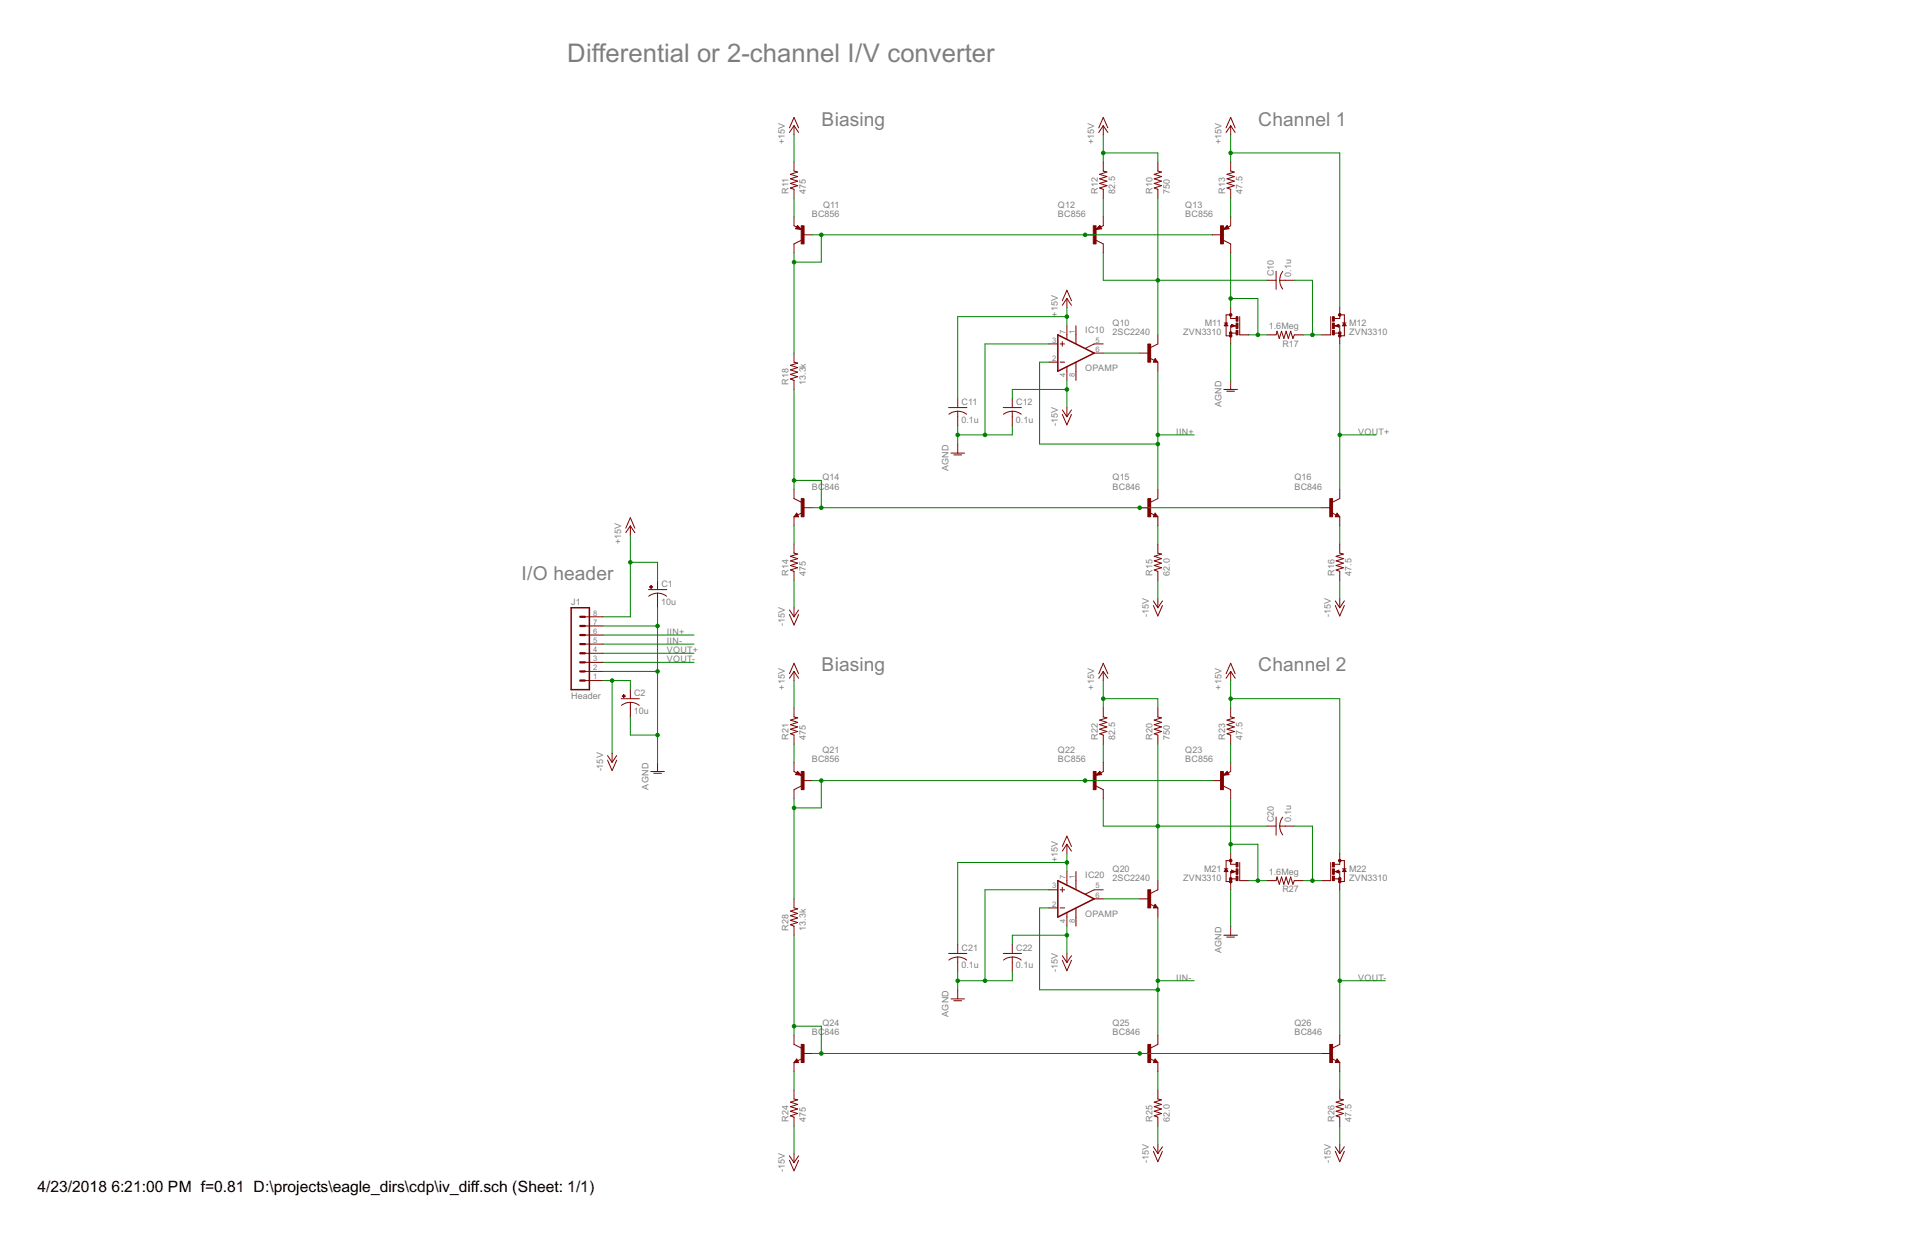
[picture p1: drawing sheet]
<svg xmlns="http://www.w3.org/2000/svg" width="432mm" height="279mm" viewBox="0 0 432 279" stroke-linecap="round" stroke-linejoin="round" font-family="sans-serif">
<g fill="#800000" stroke="#800000" stroke-width=".23">
<path d="M247.8 77.9h2z"/>
<path d="M243.6 73.8v2z"/>
<path d="M237.5 82h2z"/>
<path d="M237.5 77.9h2z"/>
<path d="M247.8 79.9h2z"/>
<path d="M243.6 84.1v2z"/>
<path d="M240.5 77.4v1z"/>
<path d="M240 77.9h1.1z"/>
<path d="M240 82h1.1z"/>
<path d="M241.6 75.8v1z"/>
<path d="M243.6 75.8v2z"/>
<path d="M243.6 82.1v2z"/>
<path d="M241.6 83.1v1z"/>
<path d="M245.8 78.9l2-1z"/>
<path d="M241.6 73.8v2z"/>
<path d="M241.6 84.1v2z"/>
<path d="M148.9 172.6v2.1z"/>
<path d="M147.3 174.7h3.1z"/>
<path d="M148 175.1h1.8z"/>
<path d="M142.7 119.1v2z"/>
<path d="M142.7 119.1l1 1.5z"/>
<path d="M142.7 119.1l-1 1.5z"/>
<path d="M142.7 117.2l1 2.4z"/>
<path d="M142.7 117.2l-1 2.4z"/>
<path d="M138.6 170.6v2z"/>
<path d="M137.6 171.1l1 1.5z"/>
<path d="M139.6 171.1l-1 1.5z"/>
<path d="M137.6 172.1l1 2.4z"/>
<path d="M139.6 172.1l-1 2.4z"/>
<path d="M146.8 133.5h4.2z"/>
<path d="M148.9 134.3v1.3z"/>
<path d="M148.9 131.4v2.1z"/>
<path d="M148.9 135.6v2z"/>
<path d="M140.7 158.2h4.1z"/>
<path d="M142.7 159v1.3z"/>
<path d="M142.7 156.1v2.1z"/>
<path d="M142.7 160.3v2z"/>
<path d="M214.8 92.3h4.1z"/>
<path d="M216.9 93.1v1.3z"/>
<path d="M216.9 90.2v2.1z"/>
<path d="M216.9 94.4v2z"/>
<path d="M227.2 92.3h4.1z"/>
<path d="M229.2 93.1v1.3z"/>
<path d="M229.2 90.2v2.1z"/>
<path d="M229.2 94.4v2z"/>
<path d="M299.3 75.8h2z"/>
<path d="M303.4 69.6v2.1z"/>
<path d="M303.4 75.8v2.1z"/>
<path d="M302.3 73.8l.8-.4z"/>
<path d="M303.1 73.4v.7z"/>
<path d="M302.3 73.8l.8 .3z"/>
<path d="M302.3 73.8h.2z"/>
<path d="M302.6 73.8h.8z"/>
<path d="M303.4 73.8v1.6z"/>
<path d="M303.4 75.4v.6z"/>
<path d="M302.1 73.8h.2z"/>
<path d="M301.3 71.7v4.1z"/>
<path d="M303.4 71.3h1z"/>
<path d="M304.4 71.3v1.8z"/>
<path d="M304.4 73.1v.2z"/>
<path d="M304.4 73.3v2.7z"/>
<path d="M303.4 76h1z"/>
<path d="M304 73.8h.8z"/>
<path d="M304.4 73.1l-.4 .7z"/>
<path d="M304.4 73.1l.4 .7z"/>
<path d="M304 73.1h.8z"/>
<path d="M302.1 72.1h1.3z"/>
<path d="M303.4 71.7v.4z"/>
<path d="M302.1 75.4h1.3z"/>
<path d="M302.5 73.8l.6 .2z"/>
<path d="M303.1 73.6v.4z"/>
<path d="M302.6 73.8l.5-.2z"/>
<path d="M304.4 73.3l-.2 .4z"/>
<path d="M304.2 73.7h.4z"/>
<path d="M304.4 73.3l.2 .4z"/>
<path d="M258.1 115h2z"/>
<path d="M262.2 117v2.1z"/>
<path d="M262.2 110.8v2.1z"/>
<path d="M260.5 113.7l1.7-.8z"/>
<path d="M261.6 116.2l.6 .8z"/>
<path d="M261.2 117h1z"/>
<path d="M261.6 116.2l-.4 .8z"/>
<path d="M260.4 116.1l1 .5z"/>
<path d="M261.3 116.9h.7z"/>
<path d="M261.6 116.4l.4 .5z"/>
<path d="M261.6 116.4l-.3 .4z"/>
<path d="M261.3 116.8h.4z"/>
<path d="M261.6 116.6l.1 .2z"/>
<path d="M245.7 53.2h2.1z"/>
<path d="M249.8 49v2.1z"/>
<path d="M249.8 55.2v2.1z"/>
<path d="M249 51.1l.4 .7z"/>
<path d="M249 51.1l-.8 .9z"/>
<path d="M248.2 52l1.2-.2z"/>
<path d="M249.2 51.4l.6-.3z"/>
<path d="M248.2 54.4l1.6 .8z"/>
<path d="M249 51.2l.3 .5z"/>
<path d="M249 51.2l-.6 .6z"/>
<path d="M248.4 51.8l.8-.1z"/>
<path d="M249 51.4l.2 .3z"/>
<path d="M248.7 51.6l.3-.2z"/>
<path d="M248.7 51.6h.3z"/>
<path d="M262.2 36.7v2z"/>
<path d="M262.2 42.9v2z"/>
<path d="M261.3 42.6l.9 .3z"/>
<path d="M261.3 42.6l1.7-.6z"/>
<path d="M261.3 41.5l1.7 .5z"/>
<path d="M261.3 41.5l1.7-.5z"/>
<path d="M261.3 40.5l1.7 .5z"/>
<path d="M261.3 40.5l1.7-.5z"/>
<path d="M261.3 39.5l1.7 .5z"/>
<path d="M261.3 39.5l1.7-.6z"/>
<path d="M262.2 38.7l.8 .2z"/>
<path d="M288.9 61.4v4.1z"/>
<path d="M289.8 63.5h1.2z"/>
<path d="M286.9 63.5h2z"/>
<path d="M291 63.5h2.1z"/>
<path d="M249.8 36.7v2z"/>
<path d="M249.8 42.9v2z"/>
<path d="M249 42.6l.8 .3z"/>
<path d="M249 42.6l1.6-.6z"/>
<path d="M249 41.5l1.6 .5z"/>
<path d="M249 41.5l1.6-.5z"/>
<path d="M249 40.5l1.6 .5z"/>
<path d="M249 40.5l1.6-.5z"/>
<path d="M249 39.5l1.6 .5z"/>
<path d="M249 39.5l1.6-.6z"/>
<path d="M249.8 38.7l.8 .2z"/>
<path d="M262.2 123.2v2z"/>
<path d="M262.2 129.4v2z"/>
<path d="M261.3 129.1l.9 .3z"/>
<path d="M261.3 129.1l1.7-.6z"/>
<path d="M261.3 128l1.7 .5z"/>
<path d="M261.3 128l1.7-.5z"/>
<path d="M261.3 127l1.7 .5z"/>
<path d="M261.3 127l1.7-.5z"/>
<path d="M261.3 126l1.7 .5z"/>
<path d="M261.3 126l1.7-.5z"/>
<path d="M262.2 125.2l.8 .3z"/>
<path d="M280.7 75.8h2.1z"/>
<path d="M278.7 69.6v2.1z"/>
<path d="M278.7 75.8v2.1z"/>
<path d="M278.8 73.4l.9 .4z"/>
<path d="M278.8 73.4v.7z"/>
<path d="M278.8 74.1l.9-.3z"/>
<path d="M279.5 73.8h.2z"/>
<path d="M278.7 73.8h.7z"/>
<path d="M278.7 73.8v1.6z"/>
<path d="M278.7 75.4v.6z"/>
<path d="M279.7 73.8h.2z"/>
<path d="M280.7 71.7v4.1z"/>
<path d="M277.6 71.3h1.1z"/>
<path d="M277.6 71.3v1.8z"/>
<path d="M277.6 73.1v.2z"/>
<path d="M277.6 73.3v2.7z"/>
<path d="M277.6 76h1.1z"/>
<path d="M277.2 73.8h.8z"/>
<path d="M277.6 73.1l.4 .7z"/>
<path d="M277.6 73.1l-.4 .7z"/>
<path d="M277.2 73.1h.8z"/>
<path d="M278.7 72.1h1.2z"/>
<path d="M278.7 71.7v.4z"/>
<path d="M278.7 75.4h1.2z"/>
<path d="M279 74l.5-.2z"/>
<path d="M279 73.6v.4z"/>
<path d="M279 73.6l.4 .2z"/>
<path d="M277.6 73.3l.2 .4z"/>
<path d="M277.4 73.7h.4z"/>
<path d="M277.6 73.3l-.2 .4z"/>
<path d="M286.9 75.8h2z"/>
<path d="M293.1 75.8h2z"/>
<path d="M293.1 75.8l-.3 .8z"/>
<path d="M292.2 75l.6 1.6z"/>
<path d="M292.2 75l-.5 1.6z"/>
<path d="M291.2 75l.5 1.6z"/>
<path d="M291.2 75l-.5 1.6z"/>
<path d="M290.2 75l.5 1.6z"/>
<path d="M290.2 75l-.5 1.6z"/>
<path d="M289.2 75l.5 1.6z"/>
<path d="M289.2 75l-.3 .8z"/>
<path d="M216.9 100.5v2.1z"/>
<path d="M215.3 102.6h3.1z"/>
<path d="M216 103h1.7z"/>
<path d="M181.8 53.2h2.1z"/>
<path d="M179.8 49v2.1z"/>
<path d="M179.8 55.2v2.1z"/>
<path d="M180.6 51.1l-.5 .7z"/>
<path d="M180.6 51.1l.8 .9z"/>
<path d="M180.1 51.8l1.3 .2z"/>
<path d="M179.8 51.1l.6 .3z"/>
<path d="M179.8 55.2l1.6-.8z"/>
<path d="M180.6 51.2l-.3 .5z"/>
<path d="M180.6 51.2l.6 .6z"/>
<path d="M180.4 51.7l.8 .1z"/>
<path d="M180.6 51.4l-.2 .3z"/>
<path d="M180.6 51.4l.3 .2z"/>
<path d="M180.6 51.6h.3z"/>
<path d="M179.8 36.7v2z"/>
<path d="M179.8 42.9v2z"/>
<path d="M179 42.6l.8 .3z"/>
<path d="M179 42.6l1.6-.6z"/>
<path d="M179 41.5l1.6 .5z"/>
<path d="M179 41.5l1.6-.5z"/>
<path d="M179 40.5l1.6 .5z"/>
<path d="M179 40.5l1.6-.5z"/>
<path d="M179 39.5l1.6 .5z"/>
<path d="M179 39.5l1.6-.6z"/>
<path d="M179.8 38.7l.8 .2z"/>
<path d="M181.8 115h2.1z"/>
<path d="M179.8 117v2.1z"/>
<path d="M179.8 110.8v2.1z"/>
<path d="M179.8 112.9l1.6 .8z"/>
<path d="M180.4 116.2l-.6 .8z"/>
<path d="M179.8 117h1z"/>
<path d="M180.4 116.2l.4 .8z"/>
<path d="M180.6 116.6l1-.5z"/>
<path d="M180 116.9h.6z"/>
<path d="M180.4 116.4l-.4 .5z"/>
<path d="M180.4 116.4l.2 .4z"/>
<path d="M180.3 116.8h.3z"/>
<path d="M180.4 116.6l-.1 .2z"/>
<path d="M179.8 123.2v2z"/>
<path d="M179.8 129.4v2z"/>
<path d="M179 129.1l.8 .3z"/>
<path d="M179 129.1l1.6-.6z"/>
<path d="M179 128l1.6 .5z"/>
<path d="M179 128l1.6-.5z"/>
<path d="M179 127l1.6 .5z"/>
<path d="M179 127l1.6-.5z"/>
<path d="M179 126l1.6 .5z"/>
<path d="M179 126l1.6-.5z"/>
<path d="M179.8 125.2l.8 .3z"/>
<path d="M179.8 28.4v2.1z"/>
<path d="M179.8 28.4l1 1.6z"/>
<path d="M179.8 28.4l-1 1.6z"/>
<path d="M179.8 26.6l1 2.4z"/>
<path d="M179.8 26.6l-1 2.4z"/>
<path d="M179.8 137.6v2.1z"/>
<path d="M178.8 138.1l1 1.6z"/>
<path d="M180.8 138.1l-1 1.6z"/>
<path d="M178.8 139.1l1 2.4z"/>
<path d="M180.8 139.1l-1 2.4z"/>
<path d="M179.8 79.9v2.1z"/>
<path d="M179.8 86.1v2.1z"/>
<path d="M179 85.8l.8 .3z"/>
<path d="M179 85.8l1.6-.5z"/>
<path d="M179 84.8l1.6 .5z"/>
<path d="M179 84.8l1.6-.5z"/>
<path d="M179 83.8l1.6 .5z"/>
<path d="M179 83.8l1.6-.6z"/>
<path d="M179 82.7l1.6 .5z"/>
<path d="M179 82.7l1.6-.5z"/>
<path d="M179.8 82l.8 .2z"/>
<path d="M249.8 28.4v2.1z"/>
<path d="M249.8 28.4l1 1.6z"/>
<path d="M249.8 28.4l-1 1.6z"/>
<path d="M249.8 26.6l1 2.4z"/>
<path d="M249.8 26.6l-1 2.4z"/>
<path d="M262.2 135.6v2z"/>
<path d="M261.2 136.1l1 1.5z"/>
<path d="M263.2 136.1l-1 1.5z"/>
<path d="M261.2 137.1l1 2.4z"/>
<path d="M263.2 137.1l-1 2.4z"/>
<path d="M241.6 67.6v2z"/>
<path d="M241.6 67.6l1 1.5z"/>
<path d="M241.6 67.6l-1.1 1.5z"/>
<path d="M241.6 65.7l1 2.4z"/>
<path d="M241.6 65.7l-1.1 2.4z"/>
<path d="M241.6 92.3v2.1z"/>
<path d="M240.5 92.8l1.1 1.6z"/>
<path d="M242.6 92.8l-1 1.6z"/>
<path d="M240.5 93.8l1.1 2.4z"/>
<path d="M242.6 93.8l-1 2.4z"/>
<path d="M274.5 53.2h2.1z"/>
<path d="M278.7 49v2.1z"/>
<path d="M278.7 55.2v2.1z"/>
<path d="M277.9 51.1l.4 .7z"/>
<path d="M277.9 51.1l-.9 .9z"/>
<path d="M277 52l1.3-.2z"/>
<path d="M278.1 51.4l.6-.3z"/>
<path d="M277 54.4l1.7 .8z"/>
<path d="M277.8 51.2l.3 .5z"/>
<path d="M277.2 51.8l.6-.6z"/>
<path d="M277.2 51.8l.8-.1z"/>
<path d="M277.8 51.4l.2 .3z"/>
<path d="M277.5 51.6l.3-.2z"/>
<path d="M277.5 51.6h.3z"/>
<path d="M278.7 36.7v2z"/>
<path d="M278.7 42.9v2z"/>
<path d="M277.8 42.6l.9 .3z"/>
<path d="M277.8 42.6l1.7-.6z"/>
<path d="M277.8 41.5l1.7 .5z"/>
<path d="M277.8 41.5l1.7-.5z"/>
<path d="M277.8 40.5l1.7 .5z"/>
<path d="M277.8 40.5l1.7-.5z"/>
<path d="M277.8 39.5l1.7 .5z"/>
<path d="M277.8 39.5l1.7-.6z"/>
<path d="M278.7 38.7l.8 .2z"/>
<path d="M278.7 28.4v2.1z"/>
<path d="M278.7 28.4l1 1.6z"/>
<path d="M278.7 28.4l-1.1 1.6z"/>
<path d="M278.7 26.6l1 2.4z"/>
<path d="M278.7 26.6l-1.1 2.4z"/>
<path d="M299.3 115h2z"/>
<path d="M303.4 117v2.1z"/>
<path d="M303.4 110.8v2.1z"/>
<path d="M301.7 113.7l1.7-.8z"/>
<path d="M302.7 116.2l.7 .8z"/>
<path d="M302.3 117h1.1z"/>
<path d="M302.7 116.2l-.4 .8z"/>
<path d="M301.6 116.1l1 .5z"/>
<path d="M302.5 116.9h.6z"/>
<path d="M302.7 116.4l.4 .5z"/>
<path d="M302.7 116.4l-.2 .4z"/>
<path d="M302.5 116.8h.4z"/>
<path d="M302.7 116.6l.2 .2z"/>
<path d="M303.4 123.2v2z"/>
<path d="M303.4 129.4v2z"/>
<path d="M302.5 129.1l.9 .3z"/>
<path d="M302.5 129.1l1.7-.6z"/>
<path d="M302.5 128l1.7 .5z"/>
<path d="M302.5 128l1.7-.5z"/>
<path d="M302.5 127l1.7 .5z"/>
<path d="M302.5 127l1.7-.5z"/>
<path d="M302.5 126l1.7 .5z"/>
<path d="M302.5 126l1.7-.5z"/>
<path d="M303.4 125.2l.8 .3z"/>
<path d="M303.4 135.6v2z"/>
<path d="M302.3 136.1l1.1 1.5z"/>
<path d="M304.4 136.1l-1 1.5z"/>
<path d="M302.3 137.1l1.1 2.4z"/>
<path d="M304.4 137.1l-1 2.4z"/>
<path d="M278.7 86.1v2.1z"/>
<path d="M277.1 88.2h3.1z"/>
<path d="M277.8 88.6h1.7z"/>
<path d="M258.1 79.9h2z"/>
<path d="M262.2 82v2.1z"/>
<path d="M262.2 75.8v2.1z"/>
<path d="M260.5 78.7l1.7-.8z"/>
<path d="M261.6 81.2l.6 .8z"/>
<path d="M261.2 82h1z"/>
<path d="M261.6 81.2l-.4 .8z"/>
<path d="M260.4 81.1l1 .5z"/>
<path d="M261.3 81.9h.7z"/>
<path d="M261.6 81.4l.4 .5z"/>
<path d="M261.6 81.4l-.3 .4z"/>
<path d="M261.3 81.8h.4z"/>
<path d="M261.6 81.6l.1 .2z"/>
<path d="M247.8 201.5h2z"/>
<path d="M243.6 197.3v2.1z"/>
<path d="M237.5 205.6h2z"/>
<path d="M237.5 201.5h2z"/>
<path d="M247.8 203.5h2z"/>
<path d="M243.6 207.6v2.1z"/>
<path d="M240.5 200.9v1.1z"/>
<path d="M240 201.5h1.1z"/>
<path d="M240 205.6h1.1z"/>
<path d="M241.6 199.4v1z"/>
<path d="M243.6 199.4v2z"/>
<path d="M243.6 205.6v2z"/>
<path d="M241.6 206.7v.9z"/>
<path d="M245.8 202.4l2-.9z"/>
<path d="M241.6 197.3v2.1z"/>
<path d="M241.6 207.6v2.1z"/>
<path d="M214.8 215.9h4.1z"/>
<path d="M216.9 216.7v1.2z"/>
<path d="M216.9 213.8v2.1z"/>
<path d="M216.9 217.9v2.1z"/>
<path d="M227.2 215.9h4.1z"/>
<path d="M229.2 216.7v1.2z"/>
<path d="M229.2 213.8v2.1z"/>
<path d="M229.2 217.9v2.1z"/>
<path d="M299.3 199.4h2z"/>
<path d="M303.4 193.2v2.1z"/>
<path d="M303.4 199.4v2.1z"/>
<path d="M302.3 197.3l.8-.3z"/>
<path d="M303.1 197v.7z"/>
<path d="M302.3 197.3l.8 .4z"/>
<path d="M302.3 197.3h.2z"/>
<path d="M302.6 197.3h.8z"/>
<path d="M303.4 197.3v1.7z"/>
<path d="M303.4 199v.6z"/>
<path d="M302.1 197.3h.2z"/>
<path d="M301.3 195.3v4.1z"/>
<path d="M303.4 194.9h1z"/>
<path d="M304.4 194.9v1.8z"/>
<path d="M304.4 196.7v.2z"/>
<path d="M304.4 196.9v2.7z"/>
<path d="M303.4 199.6h1z"/>
<path d="M304 197.3h.8z"/>
<path d="M304.4 196.7l-.4 .6z"/>
<path d="M304.4 196.7l.4 .6z"/>
<path d="M304 196.7h.8z"/>
<path d="M302.1 195.7h1.3z"/>
<path d="M303.4 195.3v.4z"/>
<path d="M302.1 199h1.3z"/>
<path d="M302.5 197.3l.6 .2z"/>
<path d="M303.1 197.1v.4z"/>
<path d="M302.6 197.3l.5-.2z"/>
<path d="M304.4 196.9l-.2 .3z"/>
<path d="M304.2 197.2h.4z"/>
<path d="M304.4 196.9l.2 .3z"/>
<path d="M258.1 238.5h2z"/>
<path d="M262.2 240.6v2.1z"/>
<path d="M262.2 234.4v2.1z"/>
<path d="M260.5 237.3l1.7-.8z"/>
<path d="M261.6 239.8l.6 .8z"/>
<path d="M261.2 240.6h1z"/>
<path d="M261.6 239.8l-.4 .8z"/>
<path d="M260.4 239.7l1 .5z"/>
<path d="M261.3 240.5h.7z"/>
<path d="M261.6 240l.4 .5z"/>
<path d="M261.6 240l-.3 .4z"/>
<path d="M261.3 240.4h.4z"/>
<path d="M261.6 240.2l.1 .2z"/>
<path d="M245.7 176.7h2.1z"/>
<path d="M249.8 172.6v2.1z"/>
<path d="M249.8 178.8v2.1z"/>
<path d="M249 174.6l.4 .8z"/>
<path d="M249 174.6l-.8 .9z"/>
<path d="M248.2 175.5l1.2-.1z"/>
<path d="M249.2 175l.6-.3z"/>
<path d="M248.2 178l1.6 .8z"/>
<path d="M249 174.8l.3 .5z"/>
<path d="M249 174.8l-.6 .6z"/>
<path d="M248.4 175.4l.8-.1z"/>
<path d="M249 175l.2 .3z"/>
<path d="M248.7 175.2l.3-.2z"/>
<path d="M248.7 175.2h.3z"/>
<path d="M262.2 160.3v2z"/>
<path d="M262.2 166.4v2.1z"/>
<path d="M261.3 166.1l.9 .3z"/>
<path d="M261.3 166.1l1.7-.5z"/>
<path d="M261.3 165.1l1.7 .5z"/>
<path d="M261.3 165.1l1.7-.5z"/>
<path d="M261.3 164.1l1.7 .5z"/>
<path d="M261.3 164.1l1.7-.5z"/>
<path d="M261.3 163l1.7 .6z"/>
<path d="M261.3 163l1.7-.5z"/>
<path d="M262.2 162.3l.8 .2z"/>
<path d="M288.9 185v4.1z"/>
<path d="M289.8 187h1.2z"/>
<path d="M286.9 187h2z"/>
<path d="M291 187h2.1z"/>
<path d="M249.8 160.3v2z"/>
<path d="M249.8 166.4v2.1z"/>
<path d="M249 166.1l.8 .3z"/>
<path d="M249 166.1l1.6-.5z"/>
<path d="M249 165.1l1.6 .5z"/>
<path d="M249 165.1l1.6-.5z"/>
<path d="M249 164.1l1.6 .5z"/>
<path d="M249 164.1l1.6-.5z"/>
<path d="M249 163l1.6 .6z"/>
<path d="M249 163l1.6-.5z"/>
<path d="M249.8 162.3l.8 .2z"/>
<path d="M262.2 246.8v2z"/>
<path d="M262.2 252.9v2.1z"/>
<path d="M261.3 252.6l.9 .3z"/>
<path d="M261.3 252.6l1.7-.5z"/>
<path d="M261.3 251.6l1.7 .5z"/>
<path d="M261.3 251.6l1.7-.5z"/>
<path d="M261.3 250.6l1.7 .5z"/>
<path d="M261.3 250.6l1.7-.5z"/>
<path d="M261.3 249.6l1.7 .5z"/>
<path d="M261.3 249.6l1.7-.6z"/>
<path d="M262.2 248.8l.8 .2z"/>
<path d="M280.7 199.4h2.1z"/>
<path d="M278.7 193.2v2.1z"/>
<path d="M278.7 199.4v2.1z"/>
<path d="M278.8 197l.9 .3z"/>
<path d="M278.8 197v.7z"/>
<path d="M278.8 197.7l.9-.4z"/>
<path d="M279.5 197.3h.2z"/>
<path d="M278.7 197.3h.7z"/>
<path d="M278.7 197.3v1.7z"/>
<path d="M278.7 199v.6z"/>
<path d="M279.7 197.3h.2z"/>
<path d="M280.7 195.3v4.1z"/>
<path d="M277.6 194.9h1.1z"/>
<path d="M277.6 194.9v1.8z"/>
<path d="M277.6 196.7v.2z"/>
<path d="M277.6 196.9v2.7z"/>
<path d="M277.6 199.6h1.1z"/>
<path d="M277.2 197.3h.8z"/>
<path d="M277.6 196.7l.4 .6z"/>
<path d="M277.6 196.7l-.4 .6z"/>
<path d="M277.2 196.7h.8z"/>
<path d="M278.7 195.7h1.2z"/>
<path d="M278.7 195.3v.4z"/>
<path d="M278.7 199h1.2z"/>
<path d="M279 197.5l.5-.2z"/>
<path d="M279 197.1v.4z"/>
<path d="M279 197.1l.4 .2z"/>
<path d="M277.6 196.9l.2 .3z"/>
<path d="M277.4 197.2h.4z"/>
<path d="M277.6 196.9l-.2 .3z"/>
<path d="M286.9 199.4h2z"/>
<path d="M293.1 199.4h2z"/>
<path d="M293.1 199.4l-.3 .8z"/>
<path d="M292.2 198.6l.6 1.6z"/>
<path d="M292.2 198.6l-.5 1.6z"/>
<path d="M291.2 198.6l.5 1.6z"/>
<path d="M291.2 198.6l-.5 1.6z"/>
<path d="M290.2 198.6l.5 1.6z"/>
<path d="M290.2 198.6l-.5 1.6z"/>
<path d="M289.2 198.6l.5 1.6z"/>
<path d="M289.2 198.6l-.3 .8z"/>
<path d="M216.9 224.1v2.1z"/>
<path d="M215.3 226.2h3.1z"/>
<path d="M216 226.6h1.7z"/>
<path d="M181.8 176.7h2.1z"/>
<path d="M179.8 172.6v2.1z"/>
<path d="M179.8 178.8v2.1z"/>
<path d="M180.6 174.6l-.5 .8z"/>
<path d="M180.6 174.6l.8 .9z"/>
<path d="M180.1 175.4l1.3 .1z"/>
<path d="M179.8 174.7l.6 .3z"/>
<path d="M179.8 178.8l1.6-.8z"/>
<path d="M180.6 174.8l-.3 .5z"/>
<path d="M180.6 174.8l.6 .6z"/>
<path d="M180.4 175.3l.8 .1z"/>
<path d="M180.6 175l-.2 .3z"/>
<path d="M180.6 175l.3 .2z"/>
<path d="M180.6 175.2h.3z"/>
<path d="M179.8 160.3v2z"/>
<path d="M179.8 166.4v2.1z"/>
<path d="M179 166.1l.8 .3z"/>
<path d="M179 166.1l1.6-.5z"/>
<path d="M179 165.1l1.6 .5z"/>
<path d="M179 165.1l1.6-.5z"/>
<path d="M179 164.1l1.6 .5z"/>
<path d="M179 164.1l1.6-.5z"/>
<path d="M179 163l1.6 .6z"/>
<path d="M179 163l1.6-.5z"/>
<path d="M179.8 162.3l.8 .2z"/>
<path d="M181.8 238.5h2.1z"/>
<path d="M179.8 240.6v2.1z"/>
<path d="M179.8 234.4v2.1z"/>
<path d="M179.8 236.5l1.6 .8z"/>
<path d="M180.4 239.8l-.6 .8z"/>
<path d="M179.8 240.6h1z"/>
<path d="M180.4 239.8l.4 .8z"/>
<path d="M180.6 240.2l1-.5z"/>
<path d="M180 240.5h.6z"/>
<path d="M180.4 240l-.4 .5z"/>
<path d="M180.4 240l.2 .4z"/>
<path d="M180.3 240.4h.3z"/>
<path d="M180.4 240.2l-.1 .2z"/>
<path d="M179.8 246.8v2z"/>
<path d="M179.8 252.9v2.1z"/>
<path d="M179 252.6l.8 .3z"/>
<path d="M179 252.6l1.6-.5z"/>
<path d="M179 251.6l1.6 .5z"/>
<path d="M179 251.6l1.6-.5z"/>
<path d="M179 250.6l1.6 .5z"/>
<path d="M179 250.6l1.6-.5z"/>
<path d="M179 249.6l1.6 .5z"/>
<path d="M179 249.6l1.6-.6z"/>
<path d="M179.8 248.8l.8 .2z"/>
<path d="M179.8 152v2.1z"/>
<path d="M179.8 152l1 1.6z"/>
<path d="M179.8 152l-1 1.6z"/>
<path d="M179.8 150.2l1 2.3z"/>
<path d="M179.8 150.2l-1 2.3z"/>
<path d="M179.8 261.2v2z"/>
<path d="M178.8 261.7l1 1.5z"/>
<path d="M180.8 261.7l-1 1.5z"/>
<path d="M178.8 262.7l1 2.4z"/>
<path d="M180.8 262.7l-1 2.4z"/>
<path d="M179.8 203.5v2.1z"/>
<path d="M179.8 209.7v2.1z"/>
<path d="M179 209.4l.8 .3z"/>
<path d="M179 209.4l1.6-.5z"/>
<path d="M179 208.4l1.6 .5z"/>
<path d="M179 208.4l1.6-.6z"/>
<path d="M179 207.3l1.6 .5z"/>
<path d="M179 207.3l1.6-.5z"/>
<path d="M179 206.3l1.6 .5z"/>
<path d="M179 206.3l1.6-.5z"/>
<path d="M179.8 205.6l.8 .2z"/>
<path d="M249.8 152v2.1z"/>
<path d="M249.8 152l1 1.6z"/>
<path d="M249.8 152l-1 1.6z"/>
<path d="M249.8 150.2l1 2.3z"/>
<path d="M249.8 150.2l-1 2.3z"/>
<path d="M262.2 259.1v2.1z"/>
<path d="M261.2 259.7l1 1.5z"/>
<path d="M263.2 259.7l-1 1.5z"/>
<path d="M261.2 260.7l1 2.3z"/>
<path d="M263.2 260.7l-1 2.3z"/>
<path d="M241.6 191.2v2z"/>
<path d="M241.6 191.2l1 1.5z"/>
<path d="M241.6 191.2l-1.1 1.5z"/>
<path d="M241.6 189.3l1 2.4z"/>
<path d="M241.6 189.3l-1.1 2.4z"/>
<path d="M241.6 215.9v2z"/>
<path d="M240.5 216.4l1.1 1.5z"/>
<path d="M242.6 216.4l-1 1.5z"/>
<path d="M240.5 217.4l1.1 2.4z"/>
<path d="M242.6 217.4l-1 2.4z"/>
<path d="M274.5 176.7h2.1z"/>
<path d="M278.7 172.6v2.1z"/>
<path d="M278.7 178.8v2.1z"/>
<path d="M277.9 174.6l.4 .8z"/>
<path d="M277.9 174.6l-.9 .9z"/>
<path d="M277 175.5l1.3-.1z"/>
<path d="M278.1 175l.6-.3z"/>
<path d="M277 178l1.7 .8z"/>
<path d="M277.8 174.8l.3 .5z"/>
<path d="M277.2 175.4l.6-.6z"/>
<path d="M277.2 175.4l.8-.1z"/>
<path d="M277.8 175l.2 .3z"/>
<path d="M277.5 175.2l.3-.2z"/>
<path d="M277.5 175.2h.3z"/>
<path d="M278.7 160.3v2z"/>
<path d="M278.7 166.4v2.1z"/>
<path d="M277.8 166.1l.9 .3z"/>
<path d="M277.8 166.1l1.7-.5z"/>
<path d="M277.8 165.1l1.7 .5z"/>
<path d="M277.8 165.1l1.7-.5z"/>
<path d="M277.8 164.1l1.7 .5z"/>
<path d="M277.8 164.1l1.7-.5z"/>
<path d="M277.8 163l1.7 .6z"/>
<path d="M277.8 163l1.7-.5z"/>
<path d="M278.7 162.3l.8 .2z"/>
<path d="M278.7 152v2.1z"/>
<path d="M278.7 152l1 1.6z"/>
<path d="M278.7 152l-1.1 1.6z"/>
<path d="M278.7 150.2l1 2.3z"/>
<path d="M278.7 150.2l-1.1 2.3z"/>
<path d="M299.3 238.5h2z"/>
<path d="M303.4 240.6v2.1z"/>
<path d="M303.4 234.4v2.1z"/>
<path d="M301.7 237.3l1.7-.8z"/>
<path d="M302.7 239.8l.7 .8z"/>
<path d="M302.3 240.6h1.1z"/>
<path d="M302.7 239.8l-.4 .8z"/>
<path d="M301.6 239.7l1 .5z"/>
<path d="M302.5 240.5h.6z"/>
<path d="M302.7 240l.4 .5z"/>
<path d="M302.7 240l-.2 .4z"/>
<path d="M302.5 240.4h.4z"/>
<path d="M302.7 240.2l.2 .2z"/>
<path d="M303.4 246.8v2z"/>
<path d="M303.4 252.9v2.1z"/>
<path d="M302.5 252.6l.9 .3z"/>
<path d="M302.5 252.6l1.7-.5z"/>
<path d="M302.5 251.6l1.7 .5z"/>
<path d="M302.5 251.6l1.7-.5z"/>
<path d="M302.5 250.6l1.7 .5z"/>
<path d="M302.5 250.6l1.7-.5z"/>
<path d="M302.5 249.6l1.7 .5z"/>
<path d="M302.5 249.6l1.7-.6z"/>
<path d="M303.4 248.8l.8 .2z"/>
<path d="M303.4 259.1v2.1z"/>
<path d="M302.3 259.7l1.1 1.5z"/>
<path d="M304.4 259.7l-1 1.5z"/>
<path d="M302.3 260.7l1.1 2.3z"/>
<path d="M304.4 260.7l-1 2.3z"/>
<path d="M278.7 209.7v2.1z"/>
<path d="M277.1 211.8h3.1z"/>
<path d="M277.8 212.2h1.7z"/>
<path d="M258.1 203.5h2z"/>
<path d="M262.2 205.6v2z"/>
<path d="M262.2 199.4v2.1z"/>
<path d="M260.5 202.3l1.7-.8z"/>
<path d="M261.6 204.7l.6 .9z"/>
<path d="M261.2 205.6h1z"/>
<path d="M261.6 204.7l-.4 .9z"/>
<path d="M260.4 204.7l1 .5z"/>
<path d="M261.3 205.5h.7z"/>
<path d="M261.6 205l.4 .5z"/>
<path d="M261.6 205l-.3 .4z"/>
<path d="M261.3 205.4h.4z"/>
<path d="M261.6 205.2l.1 .2z"/>
<path d="M132.4 154.1h4.1z"/>
<path d="M132.4 152h4.1z"/>
<path d="M132.4 150h4.1z"/>
<path d="M132.4 147.9h4.1z"/>
<path d="M132.4 145.8h4.1z"/>
<path d="M132.4 143.8h4.1z"/>
<path d="M132.4 141.7h4.1z"/>
<path d="M132.4 139.7h4.1z"/>
<circle cx="303.4" cy="76" r=".3"/>
<circle cx="303.4" cy="75.4" r=".3"/>
<circle cx="303.4" cy="71.3" r=".3"/>
<circle cx="278.7" cy="76" r=".3"/>
<circle cx="278.7" cy="75.4" r=".3"/>
<circle cx="278.7" cy="71.3" r=".3"/>
<circle cx="303.4" cy="199.6" r=".3"/>
<circle cx="303.4" cy="199" r=".3"/>
<circle cx="303.4" cy="194.9" r=".3"/>
<circle cx="278.7" cy="199.6" r=".3"/>
<circle cx="278.7" cy="199" r=".3"/>
<circle cx="278.7" cy="194.9" r=".3"/>
</g>
<g fill="#800000" stroke="#800000" stroke-width=".34">
<path d="M239.5 75.8l8.3 4.1z"/>
<path d="M239.5 75.8v8.3z"/>
<path d="M239.5 84.1l8.3-4.2z"/>
<path d="M239.5 199.4l8.3 4.1z"/>
<path d="M239.5 199.4v8.2z"/>
<path d="M239.5 207.6l8.3-4.1z"/>
<path d="M129.3 156.1h4.2z"/>
<path d="M129.3 137.6v18.5z"/>
<path d="M133.5 137.6v18.5z"/>
<path d="M129.3 137.6h4.2z"/>
</g>
<path d="M290.4 61.4a3.2 3.2 0 0 0 0 4.1M214.9 93.8a3.3 3.3 0 0 1 4 0M227.2 93.8a3.3 3.3 0 0 1 4 0M146.9 135a3.3 3.3 0 0 1 4 0M140.7 159.7a3.3 3.3 0 0 1 4 0M290.4 185a3.2 3.2 0 0 0 0 4M214.9 217.4a3.2 3.2 0 0 1 4 0M227.2 217.4a3.2 3.2 0 0 1 4 0" fill="none" stroke="#800000" stroke-width=".23"/>
<g fill="#800000" stroke="#800000" stroke-width=".23">
<path d="M147.1 132.9h.7z"/>
<path d="M147.4 132.5l.1 .8z"/>
<path d="M140.9 157.6h.7z"/>
<path d="M141.2 157.2l.1 .8z"/>
<path d="M301.7 71.7h.4v1h-.4z"/>
<path d="M301.7 74.8h.4v1h-.4z"/>
<path d="M301.7 73.2h.4v1.2h-.4z"/>
<path d="M259.9 112.9h.6v4.1h-.6z"/>
<path d="M247.5 51.1h.7v4.1h-.7z"/>
<path d="M279.9 71.7h.4v1h-.4z"/>
<path d="M279.9 74.8h.4v1h-.4z"/>
<path d="M279.9 73.2h.4v1.2h-.4z"/>
<path d="M181.4 51.1h.7v4.1h-.7z"/>
<path d="M181.4 112.9h.7v4.1h-.7z"/>
<path d="M276.4 51.1h.6v4.1h-.6z"/>
<path d="M301.1 112.9h.6v4.1h-.6z"/>
<path d="M259.9 77.9h.6v4.1h-.6z"/>
<path d="M301.7 195.3h.4v1h-.4z"/>
<path d="M301.7 198.4h.4v1h-.4z"/>
<path d="M301.7 196.7h.4v1.3h-.4z"/>
<path d="M259.9 236.5h.6v4.1h-.6z"/>
<path d="M247.5 174.7h.7v4.1h-.7z"/>
<path d="M279.9 195.3h.4v1h-.4z"/>
<path d="M279.9 198.4h.4v1h-.4z"/>
<path d="M279.9 196.7h.4v1.3h-.4z"/>
<path d="M181.4 174.7h.7v4.1h-.7z"/>
<path d="M181.4 236.5h.7v4.1h-.7z"/>
<path d="M276.4 174.7h.6v4.1h-.6z"/>
<path d="M301.1 236.5h.6v4.1h-.6z"/>
<path d="M259.9 201.5h.6v4.1h-.6z"/>
</g>
<g fill="#800000" stroke="#800000" stroke-width=".51">
<path d="M131.4 150h1z"/>
<path d="M131.4 152h1z"/>
<path d="M131.4 154.1h1z"/>
<path d="M131.4 145.8h1z"/>
<path d="M131.4 147.9h1z"/>
<path d="M131.4 139.7h1z"/>
<path d="M131.4 141.7h1z"/>
<path d="M131.4 143.8h1z"/>
</g>
<g fill="#008000" stroke="#008000" stroke-width=".23">
<path d="M136.5 139.7h6.2z"/>
<path d="M142.7 127.3v12.4z"/>
<path d="M142.7 121.1v6.2z"/>
<path d="M142.7 127.3h6.2z"/>
<path d="M148.9 127.3v4.1z"/>
<path d="M179.8 30.5v6.2z"/>
<path d="M249.8 30.5v4.1z"/>
<path d="M249.8 34.6v2.1z"/>
<path d="M249.8 34.6h12.4z"/>
<path d="M262.2 34.6v2.1z"/>
<path d="M241.6 71.7v2.1z"/>
<path d="M241.6 69.6v2.1z"/>
<path d="M216.9 71.7h24.7z"/>
<path d="M216.9 71.7v18.5z"/>
<path d="M278.7 30.5v4.1z"/>
<path d="M278.7 34.6v2.1z"/>
<path d="M278.7 34.6h24.7z"/>
<path d="M303.4 34.6v35z"/>
<path d="M179.8 154.1v6.2z"/>
<path d="M249.8 154.1v4.1z"/>
<path d="M249.8 158.2v2.1z"/>
<path d="M249.8 158.2h12.4z"/>
<path d="M262.2 158.2v2.1z"/>
<path d="M241.6 195.3v2z"/>
<path d="M241.6 193.2v2.1z"/>
<path d="M216.9 195.3h24.7z"/>
<path d="M216.9 195.3v18.5z"/>
<path d="M278.7 154.1v4.1z"/>
<path d="M278.7 158.2v2.1z"/>
<path d="M278.7 158.2h24.7z"/>
<path d="M303.4 158.2v35z"/>
<path d="M136.5 141.7h12.4z"/>
<path d="M148.9 141.7v10.3z"/>
<path d="M148.9 152v14.4z"/>
<path d="M148.9 166.4v6.2z"/>
<path d="M136.5 152h12.4z"/>
<path d="M148.9 137.6v4.1z"/>
<path d="M142.7 162.3v4.1z"/>
<path d="M142.7 166.4h6.2z"/>
<path d="M216.9 96.4v2.1z"/>
<path d="M216.9 98.5v2z"/>
<path d="M216.9 98.5h6.1z"/>
<path d="M223 98.5h6.2z"/>
<path d="M229.2 96.4v2.1z"/>
<path d="M223 77.9h14.5z"/>
<path d="M223 77.9v20.6z"/>
<path d="M278.7 77.9v8.2z"/>
<path d="M216.9 220v2.1z"/>
<path d="M216.9 222.1v2z"/>
<path d="M216.9 222.1h6.1z"/>
<path d="M223 222.1h6.2z"/>
<path d="M229.2 220v2.1z"/>
<path d="M223 201.5h14.5z"/>
<path d="M223 201.5v20.6z"/>
<path d="M278.7 201.5v8.2z"/>
<path d="M136.5 143.8h20.6z"/>
<path d="M262.2 84.1v14.4z"/>
<path d="M262.2 98.5v2z"/>
<path d="M262.2 100.5v10.3z"/>
<path d="M235.4 82h2.1z"/>
<path d="M235.4 82v18.5z"/>
<path d="M235.4 100.5h26.8z"/>
<path d="M262.2 98.5h8.2z"/>
<path d="M136.5 145.8h20.6z"/>
<path d="M262.2 207.6v14.5z"/>
<path d="M262.2 222.1v2z"/>
<path d="M262.2 224.1v10.3z"/>
<path d="M235.4 205.6h2.1z"/>
<path d="M235.4 205.6v18.5z"/>
<path d="M235.4 224.1h26.8z"/>
<path d="M262.2 222.1h8.2z"/>
<path d="M136.5 147.9h20.6z"/>
<path d="M303.4 77.9v20.6z"/>
<path d="M303.4 98.5v12.3z"/>
<path d="M303.4 98.5h8.2z"/>
<path d="M136.5 150h20.6z"/>
<path d="M303.4 201.5v20.6z"/>
<path d="M303.4 222.1v12.3z"/>
<path d="M303.4 222.1h10.3z"/>
<path d="M136.5 154.1h2.1z"/>
<path d="M138.6 154.1v16.5z"/>
<path d="M138.6 154.1h4.1z"/>
<path d="M142.7 154.1v2z"/>
<path d="M179.8 131.4v6.2z"/>
<path d="M262.2 131.4v4.2z"/>
<path d="M241.6 86.1v2.1z"/>
<path d="M241.6 88.2v4.1z"/>
<path d="M229.2 88.2h12.4z"/>
<path d="M229.2 88.2v2z"/>
<path d="M303.4 131.4v4.2z"/>
<path d="M179.8 255v6.2z"/>
<path d="M262.2 255v4.1z"/>
<path d="M241.6 209.7v2.1z"/>
<path d="M241.6 211.8v4.1z"/>
<path d="M229.2 211.8h12.4z"/>
<path d="M229.2 211.8v2z"/>
<path d="M303.4 255v4.1z"/>
<path d="M179.8 119.1v4.1z"/>
<path d="M179.8 108.8v2z"/>
<path d="M179.8 88.2v20.6z"/>
<path d="M183.9 115h2.1z"/>
<path d="M186 108.8v6.2z"/>
<path d="M179.8 108.8h6.2z"/>
<path d="M186 115h72.1z"/>
<path d="M258.1 115h41.2z"/>
<path d="M179.8 44.9v4.1z"/>
<path d="M183.9 53.2h2.1z"/>
<path d="M186 53.2v6.2z"/>
<path d="M179.8 59.4v20.5z"/>
<path d="M179.8 57.3v2.1z"/>
<path d="M179.8 59.4h6.2z"/>
<path d="M186 53.2h59.7z"/>
<path d="M245.7 53.2h28.8z"/>
<path d="M249.8 44.9v4.1z"/>
<path d="M262.2 44.9v18.6z"/>
<path d="M262.2 63.5v12.3z"/>
<path d="M249.8 57.3v6.2z"/>
<path d="M249.8 63.5h12.4z"/>
<path d="M262.2 63.5h24.7z"/>
<path d="M262.2 119.1v4.1z"/>
<path d="M249.8 79.9h8.3z"/>
<path d="M278.7 44.9v4.1z"/>
<path d="M303.4 119.1v4.1z"/>
<path d="M282.8 75.8h2z"/>
<path d="M284.8 75.8h2.1z"/>
<path d="M284.8 67.6v8.2z"/>
<path d="M278.7 57.3v10.3z"/>
<path d="M278.7 67.6v2z"/>
<path d="M278.7 67.6h6.1z"/>
<path d="M295.1 75.8h2.1z"/>
<path d="M297.2 75.8h2.1z"/>
<path d="M297.2 63.5v12.3z"/>
<path d="M293.1 63.5h4.1z"/>
<path d="M179.8 242.7v4.1z"/>
<path d="M179.8 232.3v2.1z"/>
<path d="M179.8 211.8v20.5z"/>
<path d="M183.9 238.5h2.1z"/>
<path d="M186 232.3v6.2z"/>
<path d="M179.8 232.3h6.2z"/>
<path d="M186 238.5h72.1z"/>
<path d="M258.1 238.5h41.2z"/>
<path d="M179.8 168.5v4.1z"/>
<path d="M183.9 176.7h2.1z"/>
<path d="M186 176.7v6.2z"/>
<path d="M179.8 182.9v20.6z"/>
<path d="M179.8 180.9v2z"/>
<path d="M179.8 182.9h6.2z"/>
<path d="M186 176.7h59.7z"/>
<path d="M245.7 176.7h28.8z"/>
<path d="M249.8 168.5v4.1z"/>
<path d="M262.2 168.5v18.5z"/>
<path d="M262.2 187v12.4z"/>
<path d="M249.8 180.9v6.1z"/>
<path d="M249.8 187h12.4z"/>
<path d="M262.2 187h24.7z"/>
<path d="M262.2 242.7v4.1z"/>
<path d="M249.8 203.5h8.3z"/>
<path d="M278.7 168.5v4.1z"/>
<path d="M303.4 242.7v4.1z"/>
<path d="M282.8 199.4h2z"/>
<path d="M284.8 199.4h2.1z"/>
<path d="M284.8 191.2v8.2z"/>
<path d="M278.7 180.9v10.3z"/>
<path d="M278.7 191.2v2z"/>
<path d="M278.7 191.2h6.1z"/>
<path d="M295.1 199.4h2.1z"/>
<path d="M297.2 199.4h2.1z"/>
<path d="M297.2 187v12.4z"/>
<path d="M293.1 187h4.1z"/>
<circle cx="142.7" cy="127.3" r=".4"/>
<circle cx="249.8" cy="34.6" r=".4"/>
<circle cx="241.6" cy="71.7" r=".4"/>
<circle cx="278.7" cy="34.6" r=".4"/>
<circle cx="249.8" cy="158.2" r=".4"/>
<circle cx="241.6" cy="195.3" r=".4"/>
<circle cx="278.7" cy="158.2" r=".4"/>
<circle cx="148.9" cy="152" r=".4"/>
<circle cx="148.9" cy="141.7" r=".4"/>
<circle cx="148.9" cy="166.4" r=".4"/>
<circle cx="216.9" cy="98.5" r=".4"/>
<circle cx="223" cy="98.5" r=".4"/>
<circle cx="216.9" cy="222.1" r=".4"/>
<circle cx="223" cy="222.1" r=".4"/>
<circle cx="262.2" cy="100.5" r=".4"/>
<circle cx="262.2" cy="98.5" r=".4"/>
<circle cx="262.2" cy="224.1" r=".4"/>
<circle cx="262.2" cy="222.1" r=".4"/>
<circle cx="303.4" cy="98.5" r=".4"/>
<circle cx="303.4" cy="222.1" r=".4"/>
<circle cx="138.6" cy="154.1" r=".4"/>
<circle cx="241.6" cy="88.2" r=".4"/>
<circle cx="241.6" cy="211.8" r=".4"/>
<circle cx="179.8" cy="108.8" r=".4"/>
<circle cx="186" cy="115" r=".4"/>
<circle cx="258.1" cy="115" r=".4"/>
<circle cx="179.8" cy="59.4" r=".4"/>
<circle cx="186" cy="53.2" r=".4"/>
<circle cx="245.7" cy="53.2" r=".4"/>
<circle cx="262.2" cy="63.5" r=".4"/>
<circle cx="284.8" cy="75.8" r=".4"/>
<circle cx="278.7" cy="67.6" r=".4"/>
<circle cx="297.2" cy="75.8" r=".4"/>
<circle cx="179.8" cy="232.3" r=".4"/>
<circle cx="186" cy="238.5" r=".4"/>
<circle cx="258.1" cy="238.5" r=".4"/>
<circle cx="179.8" cy="182.9" r=".4"/>
<circle cx="186" cy="176.7" r=".4"/>
<circle cx="245.7" cy="176.7" r=".4"/>
<circle cx="262.2" cy="187" r=".4"/>
<circle cx="284.8" cy="199.4" r=".4"/>
<circle cx="278.7" cy="191.2" r=".4"/>
<circle cx="297.2" cy="199.4" r=".4"/>
</g>
<text font-size="6.5" fill="#808080" x="128.4" y="14">Differential or 2-channel I/V converter</text>
<g font-size="4.8" fill="#808080">
<text x="186" y="28.4">Biasing</text>
<text x="284.9" y="28.4">Channel 1</text>
<text x="118.1" y="131.4">I/O header</text>
<text x="186" y="152">Biasing</text>
<text x="284.9" y="152">Channel 2</text>
</g>
<g font-size="4">
<text x="8.5" y="269.9">4/23/2018</text>
<text x="25.2" y="269.9">6:21:00 PM f=0.81 D:\projects\eagle_dirs\cdp\iv_diff.sch (Sheet: 1/1)</text>
</g>
<g font-size="2.3" fill="#808080">
<text x="177.7" y="32.6" transform="rotate(-90 177.7 32.6)">+15V</text>
<text x="247.8" y="32.6" transform="rotate(-90 247.8 32.6)">+15V</text>
<text x="276.6" y="32.6" transform="rotate(-90 276.6 32.6)">+15V</text>
<text x="178.6" y="43.9" transform="rotate(-90 178.6 43.9)">R11</text>
<text x="182.5" y="43.9" transform="rotate(-90 182.5 43.9)">475</text>
<text x="186.4" y="47">Q11</text>
<text x="239.6" y="47">Q12</text>
<text x="248.6" y="43.9" transform="rotate(-90 248.6 43.9)">R12</text>
<text x="252.5" y="43.9" transform="rotate(-90 252.5 43.9)">82.5</text>
<text x="261" y="43.9" transform="rotate(-90 261 43.9)">R10</text>
<text x="264.9" y="43.9" transform="rotate(-90 264.9 43.9)">750</text>
<text x="268.4" y="47">Q13</text>
<text x="277.4" y="43.9" transform="rotate(-90 277.4 43.9)">R13</text>
<text x="281.3" y="43.9" transform="rotate(-90 281.3 43.9)">47.5</text>
<text x="183.8" y="49">BC856</text>
<text x="239.6" y="49">BC856</text>
<text x="268.4" y="49">BC856</text>
<text x="288.4" y="62.6" transform="rotate(-90 288.4 62.6)">C10</text>
<text x="292.3" y="62.6" transform="rotate(-90 292.3 62.6)">0.1u</text>
<text x="239.5" y="71.7" transform="rotate(-90 239.5 71.7)">+15V</text>
<text x="245.7" y="75.3">IC10</text>
<text x="251.9" y="75.8">2SC2240</text>
<text x="251.9" y="73.8">Q10</text>
<text x="267.9" y="75.8">ZVN3310</text>
<text x="272.8" y="73.8">M11</text>
<text x="287.3" y="74.6">1.6Meg</text>
<text x="305.5" y="75.8">ZVN3310</text>
<text x="305.5" y="73.8">M12</text>
<text x="290.4" y="78.5">R17</text>
<text x="178.6" y="87.1" transform="rotate(-90 178.6 87.1)">R18</text>
<text x="182.5" y="87.1" transform="rotate(-90 182.5 87.1)">13.3k</text>
<text x="245.7" y="84.1">OPAMP</text>
<text x="217.7" y="95.7">0.1u</text>
<text x="217.7" y="91.8">C11</text>
<text x="230" y="95.7">0.1u</text>
<text x="230.1" y="91.8">C12</text>
<text x="276.6" y="92.3" transform="rotate(-90 276.6 92.3)">AGND</text>
<text x="239.5" y="96.4" transform="rotate(-90 239.5 96.4)">-15V</text>
<text x="266.3" y="98.5">IIN+</text>
<text x="307.5" y="98.5">VOUT+</text>
<text x="214.8" y="106.7" transform="rotate(-90 214.8 106.7)">AGND</text>
<text x="183.8" y="110.8">BC846</text>
<text x="186.2" y="108.8">Q14</text>
<text x="251.9" y="110.8">BC846</text>
<text x="251.9" y="108.8">Q15</text>
<text x="293.1" y="110.8">BC846</text>
<text x="293.1" y="108.8">Q16</text>
<text x="140.7" y="123.2" transform="rotate(-90 140.7 123.2)">+15V</text>
<text x="178.6" y="130.4" transform="rotate(-90 178.6 130.4)">R14</text>
<text x="182.5" y="130.4" transform="rotate(-90 182.5 130.4)">475</text>
<text x="261" y="130.4" transform="rotate(-90 261 130.4)">R15</text>
<text x="264.9" y="130.4" transform="rotate(-90 264.9 130.4)">62.0</text>
<text x="302.1" y="130.4" transform="rotate(-90 302.1 130.4)">R16</text>
<text x="306" y="130.4" transform="rotate(-90 306 130.4)">47.5</text>
<text x="129.4" y="137">J1</text>
<text x="149.7" y="136.9">10u</text>
<text x="149.8" y="133">C1</text>
<text x="151" y="143.8">IIN+</text>
<text x="177.7" y="141.7" transform="rotate(-90 177.7 141.7)">-15V</text>
<text x="260.1" y="139.7" transform="rotate(-90 260.1 139.7)">-15V</text>
<text x="301.3" y="139.7" transform="rotate(-90 301.3 139.7)">-15V</text>
<text x="151" y="145.8">IIN-</text>
<text x="151" y="147.9">VOUT+</text>
<text x="151" y="150">VOUT-</text>
<text x="129.4" y="158.2">Header</text>
<text x="143.5" y="161.6">10u</text>
<text x="143.6" y="157.7">C2</text>
<text x="177.7" y="156.1" transform="rotate(-90 177.7 156.1)">+15V</text>
<text x="247.8" y="156.1" transform="rotate(-90 247.8 156.1)">+15V</text>
<text x="276.6" y="156.1" transform="rotate(-90 276.6 156.1)">+15V</text>
<text x="178.6" y="167.4" transform="rotate(-90 178.6 167.4)">R21</text>
<text x="182.5" y="167.5" transform="rotate(-90 182.5 167.5)">475</text>
<text x="248.6" y="167.4" transform="rotate(-90 248.6 167.4)">R22</text>
<text x="252.5" y="167.5" transform="rotate(-90 252.5 167.5)">82.5</text>
<text x="261" y="167.4" transform="rotate(-90 261 167.4)">R20</text>
<text x="264.9" y="167.5" transform="rotate(-90 264.9 167.5)">750</text>
<text x="277.4" y="167.4" transform="rotate(-90 277.4 167.4)">R23</text>
<text x="281.3" y="167.5" transform="rotate(-90 281.3 167.5)">47.5</text>
<text x="183.8" y="172.6">BC856</text>
<text x="186.2" y="170.6">Q21</text>
<text x="239.6" y="172.6">BC856</text>
<text x="239.6" y="170.6">Q22</text>
<text x="268.4" y="172.6">BC856</text>
<text x="268.4" y="170.6">Q23</text>
<text x="136.5" y="174.7" transform="rotate(-90 136.5 174.7)">-15V</text>
<text x="146.8" y="178.8" transform="rotate(-90 146.8 178.8)">AGND</text>
<text x="288.4" y="186.2" transform="rotate(-90 288.4 186.2)">C20</text>
<text x="292.3" y="186.2" transform="rotate(-90 292.3 186.2)">0.1u</text>
<text x="239.5" y="195.3" transform="rotate(-90 239.5 195.3)">+15V</text>
<text x="251.9" y="197.3">Q20</text>
<text x="272.6" y="197.3">M21</text>
<text x="305.5" y="197.3">M22</text>
<text x="245.7" y="198.9">IC20</text>
<text x="251.9" y="199.4">2SC2240</text>
<text x="267.9" y="199.4">ZVN3310</text>
<text x="287.3" y="198.2">1.6Meg</text>
<text x="290.4" y="202.1">R27</text>
<text x="305.5" y="199.4">ZVN3310</text>
<text x="245.7" y="207.6">OPAMP</text>
<text x="178.6" y="210.7" transform="rotate(-90 178.6 210.7)">R28</text>
<text x="182.5" y="210.7" transform="rotate(-90 182.5 210.7)">13.3k</text>
<text x="217.7" y="215.4">C21</text>
<text x="230.1" y="215.4">C22</text>
<text x="276.6" y="215.8" transform="rotate(-90 276.6 215.8)">AGND</text>
<text x="217.7" y="219.3">0.1u</text>
<text x="230" y="219.3">0.1u</text>
<text x="239.5" y="220" transform="rotate(-90 239.5 220)">-15V</text>
<text x="266.3" y="222.1">IIN-</text>
<text x="307.5" y="222.1">VOUT-</text>
<text x="186.2" y="232.4">Q24</text>
<text x="214.8" y="230.3" transform="rotate(-90 214.8 230.3)">AGND</text>
<text x="251.9" y="232.4">Q25</text>
<text x="293.1" y="232.4">Q26</text>
<text x="183.8" y="234.4">BC846</text>
<text x="251.9" y="234.4">BC846</text>
<text x="293.1" y="234.4">BC846</text>
<text x="178.6" y="253.9" transform="rotate(-90 178.6 253.9)">R24</text>
<text x="182.5" y="254" transform="rotate(-90 182.5 254)">475</text>
<text x="261" y="253.9" transform="rotate(-90 261 253.9)">R25</text>
<text x="264.9" y="254" transform="rotate(-90 264.9 254)">62.0</text>
<text x="302.1" y="253.9" transform="rotate(-90 302.1 253.9)">R26</text>
<text x="306" y="254" transform="rotate(-90 306 254)">47.5</text>
<text x="260.1" y="263.2" transform="rotate(-90 260.1 263.2)">-15V</text>
<text x="301.3" y="263.2" transform="rotate(-90 301.3 263.2)">-15V</text>
<text x="177.7" y="265.3" transform="rotate(-90 177.7 265.3)">-15V</text>
</g>
<g font-size="1.9" fill="#808080">
<text x="238.3" y="77.6">3</text>
<text x="241.3" y="75.5" transform="rotate(-90 241.3 75.5)">7</text>
<text x="243.3" y="75.5" transform="rotate(-90 243.3 75.5)">1</text>
<text x="248" y="77.6">5</text>
<text x="238.3" y="81.7">2</text>
<text x="248" y="79.6">6</text>
<text x="241.3" y="85.3" transform="rotate(-90 241.3 85.3)">4</text>
<text x="243.3" y="85.3" transform="rotate(-90 243.3 85.3)">8</text>
<text x="134.3" y="143.5">6</text>
<text x="134.3" y="141.4">7</text>
<text x="134.3" y="139.4">8</text>
<text x="134.3" y="149.7">3</text>
<text x="134.3" y="147.6">4</text>
<text x="134.3" y="145.6">5</text>
<text x="134.3" y="153.8">1</text>
<text x="134.3" y="151.7">2</text>
<text x="238.3" y="201.2">3</text>
<text x="241.3" y="199.1" transform="rotate(-90 241.3 199.1)">7</text>
<text x="243.3" y="199.1" transform="rotate(-90 243.3 199.1)">1</text>
<text x="248" y="201.2">5</text>
<text x="248" y="203.2">6</text>
<text x="238.3" y="205.3">2</text>
<text x="241.3" y="208.9" transform="rotate(-90 241.3 208.9)">4</text>
<text x="243.3" y="208.9" transform="rotate(-90 243.3 208.9)">8</text>
</g>
</svg>
